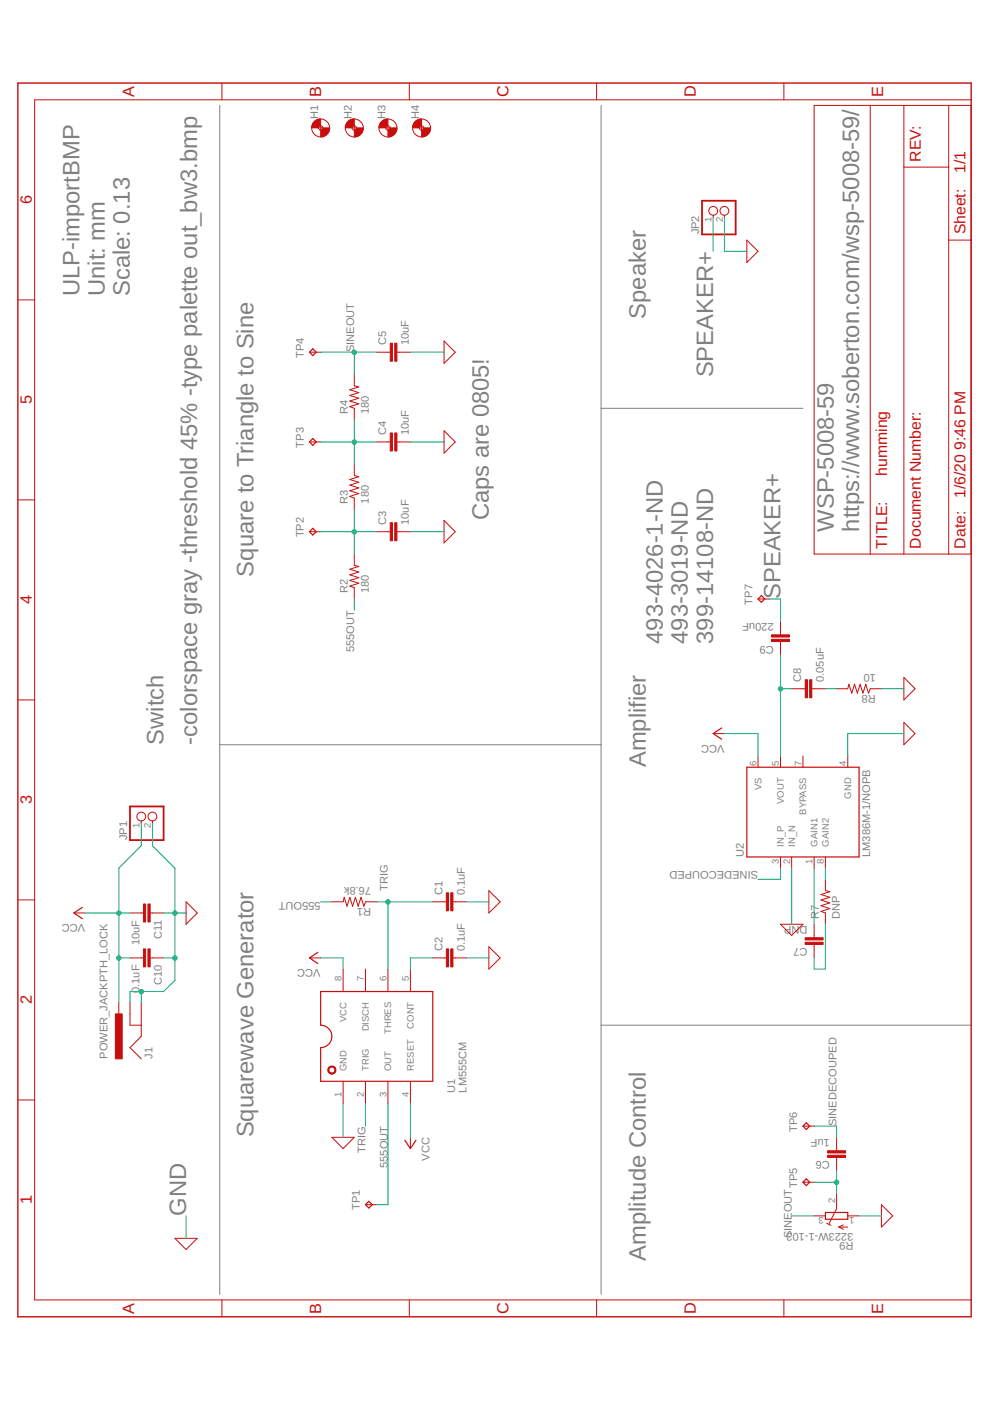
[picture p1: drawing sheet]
<svg xmlns="http://www.w3.org/2000/svg" width="210mm" height="297mm" viewBox="0 0 210 297" stroke-linecap="round" stroke-linejoin="round" font-family="sans-serif">
<path d="M46.6 22.4v252M127.4 22.4v252M127.4 86.6h42.8M46.6 157.9h80.8M127.4 217.4h78.5" fill="none" stroke="#808080" stroke-width=".21"/>
<g fill="none" stroke="#c90d0c" stroke-width=".25">
<path d="M66.3 74l.7 .7-.7 .7-.7-.7zM66.3 93l.7 .7-.7 .7-.7-.7zM66.3 112l.7 .7-.7 .7-.7-.7zM161.4 126.3l.8 .7-.8 .7-.7-.7zM153 154.3l-1.8 1.2 1.8 1.2M158.3 162.7h23.8v19h-23.8zM17.5 192.4l-1.8 1.2 1.8 1.2M67.4 201.9l-1.8 1.2 1.8 1.2M68 210.2h23.8v19.1h-23.8v-7.2a2.38 2.38 0 0 0 2.4-2.4 2.38 2.38 0 0 0-2.4-2.3zM171 238l.7 .8-.7 .7-.8-.7zM78.2 254.7l.7 .7-.7 .7-.7-.7zM85.8 241.7l1.2 1.8 1.2-1.8"/>
<path d="M171 249.9l.7 .8-.7 .7-.8-.7zM175 257.1h4.7v1.4h-4.7z"/>
</g>
<g fill="#c90d0c" stroke="#c90d0c" stroke-width=".21">
<path d="M69.7 226.3a.87 .87 0 0 1 1.5 .2 .87 .87 0 0 1-.8 1.2v-.2a.63 .63 0 0 1-.6-.9 .63 .63 0 0 1 1.1-.1 .63 .63 0 0 1-.3 1h-.2v.2a.87 .87 0 0 1-.8-.5 .87 .87 0 0 1 .1-.9z" fill-rule="evenodd"/>
<path d="M66.5 25.9l.6-.5 .9-.2v1.4l-.4 .2-.1 .3h-1.4z" fill-rule="evenodd"/>
<path d="M68 27.6l.3-.1 .2-.4h1.4a1.89 1.89 0 0 1-1.9 1.9z" fill-rule="evenodd"/>
<path d="M73.6 25.9l.6-.5 .9-.2v1.4l-.3 .2-.1 .3h-1.5z" fill-rule="evenodd"/>
<path d="M75.1 27.6l.4-.1 .1-.4h1.4a1.89 1.89 0 0 1-1.9 1.9z" fill-rule="evenodd"/>
<path d="M80.8 25.9l.6-.5 .9-.2v1.4l-.4 .2-.1 .3h-1.5z" fill-rule="evenodd"/>
<path d="M82.3 27.6l.3-.1 .1-.4h1.5a1.89 1.89 0 0 1-1.9 1.9z" fill-rule="evenodd"/>
<path d="M87.9 25.9l.6-.5 .9-.2v1.4l-.4 .2-.1 .3h-1.4z" fill-rule="evenodd"/>
<path d="M89.4 27.6l.3-.1 .2-.4h1.4a1.89 1.89 0 0 1-1.9 1.9z" fill-rule="evenodd"/>
</g>
<g fill="none" stroke="#c90d0c" stroke-width=".21">
<path d="M47.1 17.6v3.6M86.8 17.6v3.6M126.5 17.6v3.6M166.2 17.6v3.6M67.5 27.1h1M68 26.6v1M74.7 27.1h.9M75.1 26.6v1M81.8 27.1h.9M82.3 26.6v1M88.9 27.1h1M89.4 26.6v1"/>
<path d="M172.6 22.4h33.3v95.1h-33.3zM184.5 22.4v95.1M191.6 22.4v95.1M191.6 35.4h9.5M201.1 22.4v95.1M205.9 21.2h-198.6v254.4h198.6M151.2 45.6v.5M153.6 45.6v.5M158.3 50.9l2.4 2.4-2.4 2.3zM201.1 50.9h4.8M3.8 63.6h3.5M65.6 74.7h2.4"/>
<path d="M75.1 79.4v2.4l1 .2-1.9 .6 1.9 .6-1.9 .6 1.9 .6-1.9 .6 1.9 .6-1.9 .6 .9 .4v2.3M79.9 74.7h2.8M84.2 74.7h2.8M94.1 72.3l2.4 2.4-2.4 2.3zM65.6 93.7h2.4M75.1 98.5v2.3l1 .3-1.9 .6 1.9 .6-1.9 .5 1.9 .6-1.9 .7 1.9 .5-1.9 .6 .9 .4v2.4M79.9 93.7h2.8M84.2 93.7h2.8M94.1 91.3l2.4 2.4-2.4 2.4zM3.8 106h3.5M65.6 112.7h2.4M75.1 117.5v2.4l1 .2-1.9 .6 1.9 .6-1.9 .6 1.9 .6-1.9 .6 1.9 .6-1.9 .6 .9 .3v2.4"/>
<path d="M79.9 112.7h2.8M84.2 112.7h2.8M94.1 110.3l2.4 2.4-2.4 2.4zM160.7 127h2.4M165.5 131.7v2.9M165.5 136v2.9M3.8 148.4h3.5M151.2 155.5h2.4M167.9 146h2.8M172.1 146h2.9M177.4 146h2.3l.3-.9 .6 1.9 .6-1.9 .6 1.9 .6-1.9 .6 1.9 .6-1.9 .5 1.9 .4-1h2.4M191.6 143.6l2.4 2.4-2.4 2.4z"/>
<path d="M191.6 153.2l2.4 2.3-2.4 2.4zM30 174v.6M32.3 174v.6M160.7 160.3v2.4M165.5 160.3v2.4M170.2 160.3v2.4M179.7 160.3v2.4M3.8 190.8h3.5M15.7 193.6h2.4M27.6 193.6h2.8M31.8 193.6h2.9M39.5 191.2l2.3 2.4-2.3 2.4z"/>
<path d="M70.4 191.2h2.3l.3-1 .6 2 .6-2 .6 2 .6-2 .5 2 .6-2 .7 2 .3-1h2.4M91.8 191.2h2.8M96.1 191.2h2.8M103.7 188.8l2.3 2.4-2.3 2.4zM165.5 181.7v2.4M165.5 196h4.7l-2.3 2.3zM167.9 181.7v2.4M172.6 181.7v2.4M172.6 196v2.8M175 181.7v2.4M175 186.4v2.4l.9 .3-1.8 .6 1.8 .5-1.8 .6 1.8 .6-1.8 .6 1.8 .6-1.8 .6 .9 .4v2.4M25.2 212.6v2.4"/>
<path d="M27.6 203.1h2.8M27.6 212.6v4.8h2.4M30 212.6v7.1l-2.4 2.4 2.4 2.4M31.8 203.1h2.9M65.6 203.1h2.4M72.7 205.5v4.7M77.5 205.5v4.7M82.3 205.5v4.7M87 205.5v4.7M91.8 203.1h2.8M96.1 203.1h2.8M103.7 200.7l2.3 2.4-2.3 2.4z"/>
<path d="M172.6 200.2v2.9M3.8 233.2h3.5M72.7 229.3v4.7M77.5 229.3v4.7M82.3 229.3v4.7M87 229.3v4.7M170.2 238.8h2.4M70.4 241.1h4.7l-2.4 2.4zM77.5 255.4h2.4M87 241.1v2.4M170.2 250.7h2.4M172.6 257.8h2.4"/>
<path d="M175.3 259.4l.9 .4M177.4 241.1v2.9M177.4 245.4v2.9M177.4 253v3.2l-1.7 3.3M178.8 259.7l-1 .5M179.7 257.8h2.4M186.9 255.4l2.4 2.4-2.4 2.4zM37.1 262.6h4.7l-2.3 2.3zM47.1 275.6v3.6M86.8 275.6v3.6M126.5 275.6v3.6M166.2 275.6v3.6"/>
<path d="M177.8 260.2h1.9M177.8 260.2l1 .4"/>
<circle cx="68" cy="27.1" r="1.91"/>
<circle cx="68" cy="27.1" r=".47"/>
<circle cx="75.1" cy="27.1" r="1.91"/>
<circle cx="75.1" cy="27.1" r=".47"/>
<circle cx="82.3" cy="27.1" r="1.91"/>
<circle cx="82.3" cy="27.1" r=".47"/>
<circle cx="89.4" cy="27.1" r="1.91"/>
<circle cx="89.4" cy="27.1" r=".47"/>
<circle cx="151.2" cy="44.7" r=".93"/>
<circle cx="153.6" cy="44.7" r=".93"/>
<circle cx="30" cy="173.1" r=".93"/>
<circle cx="32.3" cy="173.1" r=".93"/>
</g>
<path d="M3.8 17.6h202.1v261.6h-202.1z" fill="none" stroke="#c90d0c" stroke-width=".3"/>
<g fill="#c90d0c" stroke="#c90d0c" stroke-width=".21">
<path d="M95.6 189.3h.4v3.8h-.4z"/>
<path d="M94.6 189.3h.5v3.8h-.5z"/>
<path d="M95.6 201.2h.4v3.8h-.4z"/>
<path d="M94.6 201.2h.5v3.8h-.5z"/>
<path d="M83.7 110.8h.5v3.8h-.5z"/>
<path d="M82.7 110.8h.5v3.8h-.5z"/>
<path d="M83.7 91.8h.5v3.8h-.5z"/>
<path d="M82.7 91.8h.5v3.8h-.5z"/>
<path d="M83.7 72.8h.5v3.8h-.5z"/>
<path d="M82.7 72.8h.5v3.8h-.5z"/>
<path d="M175.5 244h3.8v.5h-3.8z"/>
<path d="M175.5 244.9h3.8v.5h-3.8z"/>
<path d="M170.7 198.8h3.8v.5h-3.8z"/>
<path d="M170.7 199.8h3.8v.4h-3.8z"/>
<path d="M171.7 144.1h.4v3.8h-.4z"/>
<path d="M170.7 144.1h.5v3.8h-.5z"/>
<path d="M163.6 134.6h3.8v.5h-3.8z"/>
<path d="M163.6 135.6h3.8v.4h-3.8z"/>
<path d="M24.5 215h1.4v9.5h-1.4z"/>
<path d="M30.4 201.2h.5v3.8h-.5z"/>
<path d="M31.4 201.2h.4v3.8h-.4z"/>
<path d="M30.4 191.7h.5v3.8h-.5z"/>
<path d="M31.4 191.7h.4v3.8h-.4z"/>
</g>
<path d="M148.8 42.6h7.2v7.1h-7.2zM27.6 171h7.1v7.1h-7.1z" fill="none" stroke="#c90d0c" stroke-width=".38"/>
<g fill="none" stroke="#0dab76" stroke-width=".21">
<path d="M151.2 46.1v7.2M153.6 46.1v7.2h4.7M68 74.7h11.9M75.1 74.7v4.7M87 74.7h7.1M68 93.7h11.9M75.1 88.9v9.6M87 93.7h7.1M68 112.7h11.9M75.1 108v9.5M87 112.7h7.1M75.1 127v2.4"/>
<path d="M163.1 127h2.4v4.7M165.5 138.9v21.4M153.6 155.5h7.1v4.8M165.5 146h2.4M175 146h2.4M186.9 146h4.7M191.6 155.5h-11.9v4.8M30 174.6v4.7l-4.8 4.8v28.5M32.3 174.6v4.7l4.8 4.8v23.8l-2.4 2.3h-7.1v2.4M18.1 193.6h9.5M34.7 193.6h4.8M68 191.2h2.4"/>
<path d="M79.9 191.2h11.9M82.3 191.2v14.3M98.9 191.2h4.8M165.5 184.1v2.3h-4.8M167.9 184.1v11.9M172.6 184.1v11.9M175 196v9.5h-2.4v-2.4M175 184.1v2.3M25.2 203.1h2.4M30 210.2v2.4M34.7 203.1h2.4M68 203.1h4.7v2.4"/>
<path d="M91.8 203.1h-4.8v2.4M98.9 203.1h4.8M72.7 234v7.1M77.5 234v4.8M82.3 234v21.4h-2.4M87 234v7.1M172.6 238.8h4.8v2.3M39.5 257.8v4.8M167.9 257.8h4.7M172.6 250.7h4.8M177.4 248.3v4.7M182.1 257.8h4.8"/>
</g>
<g fill="#0dab76" stroke="#0dab76" stroke-width=".21">
<circle cx="30" cy="210.2" r=".47"/>
<circle cx="37.1" cy="203.1" r=".47"/>
<circle cx="37.1" cy="193.6" r=".47"/>
<circle cx="25.2" cy="193.6" r=".47"/>
<circle cx="25.2" cy="203.1" r=".47"/>
<circle cx="82.3" cy="191.2" r=".47"/>
<circle cx="75.1" cy="112.8" r=".47"/>
<circle cx="75.1" cy="93.7" r=".47"/>
<circle cx="75.1" cy="74.7" r=".47"/>
<circle cx="177.4" cy="250.7" r=".47"/>
<circle cx="165.5" cy="146" r=".47"/>
</g>
<g font-size="5" fill="#808080">
<text x="16.9" y="62.8" transform="rotate(-90 16.9 62.8)">ULP-importBMP</text>
<text x="22.2" y="62.8" transform="rotate(-90 22.2 62.8)">Unit: mm</text>
<text x="27.6" y="62.8" transform="rotate(-90 27.6 62.8)">Scale: 0.13</text>
<text x="136.9" y="67.5" transform="rotate(-90 136.9 67.5)">Speaker</text>
<text x="151.2" y="80" transform="rotate(-90 151.2 80)">SPEAKER+</text>
<text x="182.1" y="87" transform="rotate(-90 182.1 87)">.soberton.com/wsp-5008-59/</text>
<text x="103.7" y="110.3" transform="rotate(-90 103.7 110.3)">Caps are 0805!</text>
<text x="176.8" y="112.7" transform="rotate(-90 176.8 112.7)">WSP-5008-59</text>
<text x="182.1" y="112.7" transform="rotate(-90 182.1 112.7)">https:/ w</text>
<text x="53.7" y="122.2" transform="rotate(-90 53.7 122.2)">Square to Triangle to Sine</text>
<text x="165.5" y="127" transform="rotate(-90 165.5 127)">SPEAKER+</text>
<text x="140.5" y="136.5" transform="rotate(-90 140.5 136.5)">493-4026-1-ND</text>
<text x="145.9" y="136.5" transform="rotate(-90 145.9 136.5)">493-3019-ND</text>
<text x="151.2" y="136.5" transform="rotate(-90 151.2 136.5)">399-14108-ND</text>
<text x="34.7" y="157.9" transform="rotate(-90 34.7 157.9)">Switch</text>
<text x="41.8" y="157.9" transform="rotate(-90 41.8 157.9)">-colorspace gray -threshold 45% -type palette out_bw3.bmp</text>
<text x="136.9" y="162.7" transform="rotate(-90 136.9 162.7)">Amplifier</text>
<text x="53.7" y="241.1" transform="rotate(-90 53.7 241.1)">Squarewave Generator</text>
<text x="39.5" y="257.8" transform="rotate(-90 39.5 257.8)">GND</text>
<text x="136.9" y="267.3" transform="rotate(-90 136.9 267.3)">Amplitude Control</text>
</g>
<g font-size="3.5" fill="#c90d0c">
<text x="28.4" y="20.5" transform="rotate(-90 28.4 20.5)">A</text>
<text x="68.1" y="20.5" transform="rotate(-90 68.1 20.5)">B</text>
<text x="107.8" y="20.6" transform="rotate(-90 107.8 20.6)">C</text>
<text x="147.5" y="20.6" transform="rotate(-90 147.5 20.6)">D</text>
<text x="187.3" y="20.5" transform="rotate(-90 187.3 20.5)">E</text>
<text x="6.8" y="43.3" transform="rotate(-90 6.8 43.3)">6</text>
<text x="6.8" y="85.7" transform="rotate(-90 6.8 85.7)">5</text>
<text x="6.8" y="128.1" transform="rotate(-90 6.8 128.1)">4</text>
<text x="6.8" y="170.6" transform="rotate(-90 6.8 170.6)">3</text>
<text x="6.8" y="213" transform="rotate(-90 6.8 213)">2</text>
<text x="6.8" y="255.4" transform="rotate(-90 6.8 255.4)">1</text>
<text x="28.4" y="278.5" transform="rotate(-90 28.4 278.5)">A</text>
<text x="68.1" y="278.5" transform="rotate(-90 68.1 278.5)">B</text>
<text x="107.8" y="278.7" transform="rotate(-90 107.8 278.7)">C</text>
<text x="147.5" y="278.7" transform="rotate(-90 147.5 278.7)">D</text>
<text x="187.3" y="278.5" transform="rotate(-90 187.3 278.5)">E</text>
</g>
<g font-size="3.3" fill="#c90d0c">
<text x="195.2" y="34.3" transform="rotate(-90 195.2 34.3)">REV:</text>
<text x="204.7" y="36.6" transform="rotate(-90 204.7 36.6)">1/1</text>
<text x="204.7" y="49.7" transform="rotate(-90 204.7 49.7)">Sheet:</text>
<text x="204.7" y="95.4" transform="rotate(-90 204.7 95.4)">9:46 PM</text>
<text x="188.1" y="100.8" transform="rotate(-90 188.1 100.8)">humming</text>
<text x="204.7" y="105.6" transform="rotate(-90 204.7 105.6)">1/6/20</text>
<text x="188.1" y="116.3" transform="rotate(-90 188.1 116.3)">TITLE:</text>
<text x="195.2" y="116.3" transform="rotate(-90 195.2 116.3)">Document Number:</text>
<text x="204.7" y="116.3" transform="rotate(-90 204.7 116.3)">Date:</text>
</g>
<g font-size="2.3" fill="#808080">
<text x="67.4" y="25.2" transform="rotate(-90 67.4 25.2)">H1</text>
<text x="74.6" y="25.2" transform="rotate(-90 74.6 25.2)">H2</text>
<text x="81.7" y="25.2" transform="rotate(-90 81.7 25.2)">H3</text>
<text x="88.8" y="25.2" transform="rotate(-90 88.8 25.2)">H4</text>
<text x="148.2" y="49.7" transform="rotate(-90 148.2 49.7)">JP2</text>
<text x="64.4" y="75.9" transform="rotate(-90 64.4 75.9)">TP4</text>
<text x="75.1" y="74.7" transform="rotate(-90 75.1 74.7)">SINEOUT</text>
<text x="81.9" y="73.3" transform="rotate(-90 81.9 73.3)">C5</text>
<text x="86.7" y="73.3" transform="rotate(-90 86.7 73.3)">10uF</text>
<text x="73.7" y="87.8" transform="rotate(-90 73.7 87.8)">R4</text>
<text x="78.2" y="87.8" transform="rotate(-90 78.2 87.8)">180</text>
<text x="64.4" y="94.9" transform="rotate(-90 64.4 94.9)">TP3</text>
<text x="81.9" y="92.3" transform="rotate(-90 81.9 92.3)">C4</text>
<text x="86.7" y="92.3" transform="rotate(-90 86.7 92.3)">10uF</text>
<text x="73.7" y="106.8" transform="rotate(-90 73.7 106.8)">R3</text>
<text x="78.2" y="106.8" transform="rotate(-90 78.2 106.8)">180</text>
<text x="64.4" y="113.9" transform="rotate(-90 64.4 113.9)">TP2</text>
<text x="81.9" y="111.3" transform="rotate(-90 81.9 111.3)">C3</text>
<text x="86.7" y="111.3" transform="rotate(-90 86.7 111.3)">10uF</text>
<text x="73.7" y="125.8" transform="rotate(-90 73.7 125.8)">R2</text>
<text x="78.2" y="125.8" transform="rotate(-90 78.2 125.8)">180</text>
<text x="159.5" y="128.2" transform="rotate(-90 159.5 128.2)">TP7</text>
<text x="164.1" y="132.1" transform="rotate(-180 164.1 132.1)">220uF</text>
<text x="164.1" y="136.9" transform="rotate(-180 164.1 136.9)">C9</text>
<text x="75.1" y="138.2" transform="rotate(-90 75.1 138.2)">555OUT</text>
<text x="185.7" y="142.9" transform="rotate(-180 185.7 142.9)">10</text>
<text x="169.9" y="144.6" transform="rotate(-90 169.9 144.6)">C8</text>
<text x="174.6" y="144.6" transform="rotate(-90 174.6 144.6)">0.05uF</text>
<text x="185.7" y="147.4" transform="rotate(-180 185.7 147.4)">R8</text>
<text x="153.6" y="157.9" transform="rotate(-180 153.6 157.9)">VCC</text>
<text x="27" y="178.1" transform="rotate(-90 27 178.1)">JP1</text>
<text x="157.7" y="181.7" transform="rotate(-90 157.7 181.7)">U2</text>
<text x="160.7" y="184.8" transform="rotate(-180 160.7 184.8)">SINEDECOUPED</text>
<text x="184.5" y="181.7" transform="rotate(-90 184.5 181.7)">LM386M-1/NOPB</text>
<text x="68" y="191.2" transform="rotate(-180 68 191.2)">555OUT</text>
<text x="78.7" y="188.1" transform="rotate(-180 78.7 188.1)">76.8k</text>
<text x="82.3" y="188.8" transform="rotate(-90 82.3 188.8)">TRIG</text>
<text x="93.8" y="189.8" transform="rotate(-90 93.8 189.8)">C1</text>
<text x="98.5" y="189.8" transform="rotate(-90 98.5 189.8)">0.1uF</text>
<text x="18.1" y="196" transform="rotate(-180 18.1 196)">VCC</text>
<text x="78.7" y="192.6" transform="rotate(-180 78.7 192.6)">R1</text>
<text x="171.2" y="196.3" transform="rotate(-180 171.2 196.3)">DNP</text>
<text x="173.6" y="194.8" transform="rotate(-90 173.6 194.8)">R7</text>
<text x="178.1" y="194.8" transform="rotate(-90 178.1 194.8)">DNP</text>
<text x="29.6" y="200.4" transform="rotate(-90 29.6 200.4)">10uF</text>
<text x="34.3" y="199.1" transform="rotate(-90 34.3 199.1)">C11</text>
<text x="93.8" y="201.7" transform="rotate(-90 93.8 201.7)">C2</text>
<text x="98.5" y="201.7" transform="rotate(-90 98.5 201.7)">0.1uF</text>
<text x="171.2" y="201.1" transform="rotate(-180 171.2 201.1)">C7</text>
<text x="34.3" y="208.8" transform="rotate(-90 34.3 208.8)">C10</text>
<text x="68" y="205.5" transform="rotate(-180 68 205.5)">VCC</text>
<text x="29.6" y="210.5" transform="rotate(-90 29.6 210.5)">0.1uF</text>
<text x="22.8" y="224.5" transform="rotate(-90 22.8 224.5)">POWER_JACKPTH_LOCK</text>
<text x="32.3" y="224.5" transform="rotate(-90 32.3 224.5)">J1</text>
<text x="96.5" y="231.6" transform="rotate(-90 96.5 231.6)">U1</text>
<text x="98.9" y="231.6" transform="rotate(-90 98.9 231.6)">LM555CM</text>
<text x="169.1" y="240" transform="rotate(-90 169.1 240)">TP6</text>
<text x="177.4" y="238.8" transform="rotate(-90 177.4 238.8)">SINEDECOUPED</text>
<text x="77.5" y="244.4" transform="rotate(-90 77.5 244.4)">TRIG</text>
<text x="175.9" y="241.5" transform="rotate(-180 175.9 241.5)">1uF</text>
<text x="82.3" y="247.6" transform="rotate(-90 82.3 247.6)">555OUT</text>
<text x="91.1" y="246.1" transform="rotate(-90 91.1 246.1)">VCC</text>
<text x="169.1" y="251.8" transform="rotate(-90 169.1 251.8)">TP5</text>
<text x="175.9" y="246.3" transform="rotate(-180 175.9 246.3)">C6</text>
<text x="76.3" y="256.6" transform="rotate(-90 76.3 256.6)">TP1</text>
<text x="167.9" y="262.5" transform="rotate(-90 167.9 262.5)">SINEOUT</text>
<text x="180.9" y="261.4" transform="rotate(-180 180.9 261.4)">3223W-1-103</text>
<text x="180.9" y="263.4" transform="rotate(-180 180.9 263.4)">R9</text>
</g>
<g font-size="2" fill="#808080">
<text x="150.9" y="47.1" transform="rotate(-90 150.9 47.1)">1</text>
<text x="153.3" y="47.1" transform="rotate(-90 153.3 47.1)">2</text>
<text x="160.4" y="162.3" transform="rotate(-90 160.4 162.3)">6</text>
<text x="161.4" y="167.5" transform="rotate(-90 161.4 167.5)">VS</text>
<text x="165.2" y="162.3" transform="rotate(-90 165.2 162.3)">5</text>
<text x="169.9" y="162.3" transform="rotate(-90 169.9 162.3)">7</text>
<text x="179.4" y="162.3" transform="rotate(-90 179.4 162.3)">4</text>
<text x="166.2" y="170.4" transform="rotate(-90 166.2 170.4)">VOUT</text>
<text x="170.9" y="172.7" transform="rotate(-90 170.9 172.7)">BYPASS</text>
<text x="180.5" y="169.3" transform="rotate(-90 180.5 169.3)">GND</text>
<text x="29.6" y="175.5" transform="rotate(-90 29.6 175.5)">1</text>
<text x="32" y="175.5" transform="rotate(-90 32 175.5)">2</text>
<text x="166.2" y="179.5" transform="rotate(-90 166.2 179.5)">IN_P</text>
<text x="168.6" y="179.5" transform="rotate(-90 168.6 179.5)">IN_N</text>
<text x="173.3" y="179.5" transform="rotate(-90 173.3 179.5)">GAIN1</text>
<text x="175.7" y="179.5" transform="rotate(-90 175.7 179.5)">GAIN2</text>
<text x="165.2" y="183.1" transform="rotate(-90 165.2 183.1)">3</text>
<text x="167.5" y="183.1" transform="rotate(-90 167.5 183.1)">2</text>
<text x="172.3" y="183.1" transform="rotate(-90 172.3 183.1)">1</text>
<text x="174.7" y="183.1" transform="rotate(-90 174.7 183.1)">8</text>
<text x="72.4" y="208" transform="rotate(-90 72.4 208)">8</text>
<text x="77.2" y="208" transform="rotate(-90 77.2 208)">7</text>
<text x="81.9" y="208" transform="rotate(-90 81.9 208)">6</text>
<text x="86.7" y="208" transform="rotate(-90 86.7 208)">5</text>
<text x="73.4" y="216.7" transform="rotate(-90 73.4 216.7)">VCC</text>
<text x="78.2" y="218.7" transform="rotate(-90 78.2 218.7)">DISCH</text>
<text x="83" y="219.2" transform="rotate(-90 83 219.2)">THRES</text>
<text x="87.7" y="218.1" transform="rotate(-90 87.7 218.1)">CONT</text>
<text x="73.5" y="227.1" transform="rotate(-90 73.5 227.1)">GND</text>
<text x="78.2" y="227.1" transform="rotate(-90 78.2 227.1)">TRIG</text>
<text x="83" y="227.1" transform="rotate(-90 83 227.1)">OUT</text>
<text x="87.7" y="227.1" transform="rotate(-90 87.7 227.1)">RESET</text>
<text x="72.4" y="232.6" transform="rotate(-90 72.4 232.6)">1</text>
<text x="77.2" y="232.6" transform="rotate(-90 77.2 232.6)">2</text>
<text x="81.9" y="232.6" transform="rotate(-90 81.9 232.6)">3</text>
<text x="86.7" y="232.6" transform="rotate(-90 86.7 232.6)">4</text>
<text x="177" y="255.1" transform="rotate(-90 177 255.1)">2</text>
<text x="174.7" y="258.1" transform="rotate(-180 174.7 258.1)">3</text>
<text x="181.2" y="258.1" transform="rotate(-180 181.2 258.1)">1</text>
</g>
</svg>
